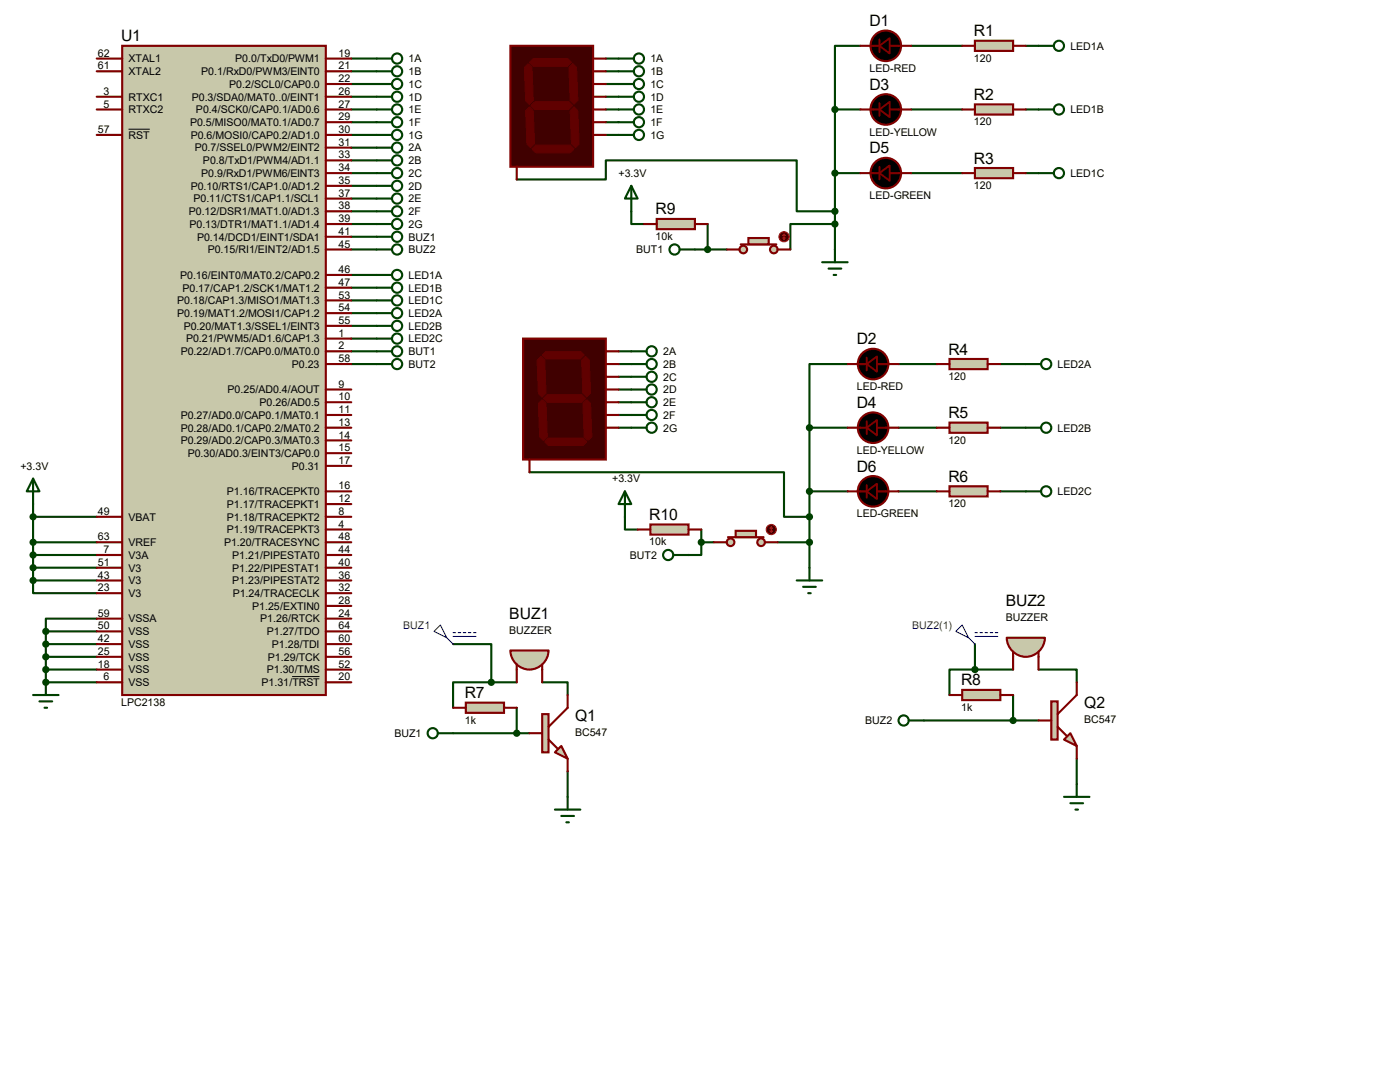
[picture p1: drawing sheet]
<svg xmlns="http://www.w3.org/2000/svg" width="279mm" height="216mm" viewBox="0 0 279 216" stroke-linecap="round" stroke-linejoin="round" font-family="sans-serif">
<g fill="none" stroke="#004000" stroke-width=".42">
<path d="M6.6 115.8v2.6h12.7M6.6 115.8h12.7M6.6 100.6v15.2M6.6 113.3h12.7M6.6 110.7h12.7M6.6 108.2h12.7M6.6 103.1h12.7M9.1 126h10.2M9.1 126v10.1M9.1 128.5h10.2M9.1 131.1h10.2M9.1 133.6h10.2"/>
<path d="M19.3 123.4h-10.2v2.6"/>
</g>
<circle cx="9.1" cy="136.1" r=".21" fill="#004000"/>
<g fill="none" stroke="#004000" stroke-width=".42">
<path d="M70.1 11.7h5.1M70.1 14.2h5.1M70.1 16.8h5.1M70.1 19.3h5.1M120.9 11.7h2.5M120.9 14.2h2.5M120.9 16.8h2.5M120.9 19.3h2.5M171.7 9.1h-5.1v12.7M181.9 9.1h10.1M204.7 9.1h2.6M70.1 21.8h5.1"/>
<path d="M70.1 24.4h5.1M70.1 26.9h5.1M70.1 29.5h5.1M70.1 32h5.1M70.1 34.5h5.1M70.1 37.1h5.1M70.1 39.6h5.1M103.1 35.8h17.8v-3.8h38.1v10.2h7.6M120.9 21.8h2.5M120.9 24.4h2.5M120.9 26.9h2.5M166.6 21.8h5.1"/>
<path d="M166.6 34.5h5.1M166.6 21.8v28M181.9 21.8h10.1M181.9 34.5h10.1M204.7 21.8h2.6M204.7 34.5h2.6M70.1 42.2h5.1M70.1 44.7h5.1M70.1 47.2h5.1M70.1 49.8h5.1M70.1 54.9h5.1M70.1 57.4h5.1"/>
<path d="M70.1 59.9h5.1M126 42.2v2.5h2.5M138.7 49.8h6.3M141.2 44.7v5.1M166.6 44.7h-8.9v5.1M70.1 62.5h5.1M70.1 65h5.1M70.1 67.6h5.1M70.1 70.1h5.1M70.1 72.6h5.1M123.4 70.1h2.6M123.4 72.6h2.6"/>
<path d="M123.4 75.2h2.6M123.4 77.7h2.6M169.2 72.6h-7.7v12.7M179.3 72.6h7.6M199.6 72.6h5.1M105.7 94.2h50.8v8.9h5M123.4 85.3h2.6M123.4 80.3h2.6M123.4 82.8h2.6M161.5 85.3h7.7M161.5 98h7.7M161.5 85.3v28"/>
<path d="M179.3 85.3h7.6M179.3 98h7.6M199.6 85.3h5.1M199.6 98h5.1M124.7 103.1v2.6h2.6M140 108.2v2.5h-2.6M140 105.7v2.5M140 108.2h2.5M155.2 108.2h6.3M9.1 136.1h10.2M90.4 128.5h7.6v7.6M98 136.1h-7.6v5.1"/>
<path d="M98 136.1h5.1M108.2 136.1h5.1v2.6M194.6 133.6h-5.1v5.1M194.6 133.6h7.6M194.6 128.5v5.1M202.2 138.7v5.1M207.3 133.6h7.6v2.5M90.4 146.3h15.3M103.1 141.2v5.1M113.3 153.9v5.1M184.4 143.8h22.9M214.9 151.4v5.1"/>
</g>
<path d="M24.4 9.1h40.6v129.6h-40.6z" fill="#c8c8aa" stroke="#800000" stroke-width=".42"/>
<g fill="none" stroke="#800000" stroke-width=".42">
<path d="M19.3 11.7h5.1M19.3 14.2h5.1M19.3 19.3h5.1M65 11.7h5.1M65 14.2h5.1M65 16.8h5.1M65 19.3h5.1M19.3 21.8h5.1M19.3 26.9h5.1M65 21.8h5.1M65 24.4h5.1M65 26.9h5.1"/>
<path d="M65 29.5h5.1M65 32h5.1M65 34.5h5.1M65 37.1h5.1M65 39.6h5.1M65 42.2h5.1M65 44.7h5.1M65 47.2h5.1M65 49.8h5.1M65 54.9h5.1M65 57.4h5.1M65 59.9h5.1"/>
<path d="M65 62.5h5.1M65 65h5.1M65 67.6h5.1M65 70.1h5.1M65 72.6h5.1M65 77.7h5.1M65 82.8h5.1M65 85.3h5.1M65 87.9h5.1M65 90.4h5.1M65 98h5.1M65 93h5.1"/>
<path d="M65 80.3h5.1M19.3 118.4h5.1M19.3 108.2h5.1M19.3 103.1h5.1M19.3 110.7h5.1M19.3 113.3h5.1M19.3 115.8h5.1M65 118.4h5.1M65 108.2h5.1M65 100.6h5.1M65 103.1h5.1M65 105.7h5.1"/>
<path d="M65 110.7h5.1M65 113.3h5.1M65 115.8h5.1M19.3 136.1h5.1M19.3 123.4h5.1M19.3 126h5.1M19.3 128.5h5.1M19.3 131.1h5.1M19.3 133.6h5.1M65 136.1h5.1M65 123.4h5.1M65 120.9h5.1"/>
<path d="M65 126h5.1M65 128.5h5.1M65 131.1h5.1M65 133.6h5.1"/>
</g>
<path d="M25.7 25.8h4.2M58.3 135h5.5" fill="none" stroke="#000" stroke-width=".2"/>
<g fill="none" stroke="#004000" stroke-width=".42">
<path d="M75.2 11.7h3M75.2 14.2h3M75.2 16.8h3M75.2 19.3h3M75.2 21.8h3M75.2 24.4h3M75.2 26.9h3M75.2 29.5h3M75.2 32h3M75.2 34.5h3M75.2 37.1h3M75.2 39.6h3"/>
<path d="M75.2 42.2h3M75.2 44.7h3M75.2 47.2h3M75.2 49.8h3M75.2 54.9h3M75.2 57.4h3M75.2 59.9h3M75.2 62.5h3M75.2 65h3M75.2 67.6h3M75.2 70.1h3M75.2 72.6h3"/>
<path d="M6.6 95.5l1.3 2.5h-2.6zM6.6 95.5v5.1M6.6 138.7h5.1M7.9 140h2.5M9.1 136.1v2.6M8.9 141.2h.5"/>
<circle cx="79.2" cy="11.7" r="1.02"/>
<circle cx="79.2" cy="14.2" r="1.02"/>
<circle cx="79.2" cy="16.8" r="1.02"/>
<circle cx="79.2" cy="19.3" r="1.02"/>
<circle cx="79.2" cy="26.9" r="1.02"/>
<circle cx="79.2" cy="39.6" r="1.02"/>
<circle cx="79.2" cy="32" r="1.02"/>
<circle cx="79.2" cy="34.5" r="1.02"/>
<circle cx="79.2" cy="29.5" r="1.02"/>
<circle cx="79.2" cy="24.4" r="1.02"/>
<circle cx="79.2" cy="37.1" r="1.02"/>
<circle cx="79.2" cy="21.8" r="1.02"/>
<circle cx="79.2" cy="47.2" r="1.02"/>
<circle cx="79.2" cy="54.9" r="1.02"/>
<circle cx="79.2" cy="57.4" r="1.02"/>
<circle cx="79.2" cy="49.8" r="1.02"/>
<circle cx="79.2" cy="44.7" r="1.02"/>
<circle cx="79.2" cy="42.2" r="1.02"/>
<circle cx="79.2" cy="59.9" r="1.02"/>
<circle cx="79.2" cy="72.6" r="1.02"/>
<circle cx="79.2" cy="62.5" r="1.02"/>
<circle cx="79.2" cy="70.1" r="1.02"/>
<circle cx="79.2" cy="65" r="1.02"/>
<circle cx="79.2" cy="67.6" r="1.02"/>
</g>
<g fill="#004000" stroke="#004000" stroke-width=".42">
<circle cx="6.6" cy="115.8" r=".51"/>
<circle cx="6.6" cy="113.3" r=".51"/>
<circle cx="6.6" cy="110.7" r=".51"/>
<circle cx="6.6" cy="108.2" r=".51"/>
<circle cx="6.6" cy="103.1" r=".51"/>
<circle cx="9.1" cy="126" r=".51"/>
<circle cx="9.1" cy="128.5" r=".51"/>
<circle cx="9.1" cy="131.1" r=".51"/>
<circle cx="9.1" cy="133.6" r=".51"/>
<circle cx="9.1" cy="136.1" r=".51"/>
</g>
<path d="M101.9 9.1h16.5v24.2h-16.5z" fill="#400000" stroke="#800000" stroke-width=".42"/>
<g fill="#600000" stroke="#600000" stroke-width=".2">
<path d="M105.7 12.4l.7-.7h6.9l.7 .7-.7 .8h-6.9z"/>
<path d="M104.6 13.5l.8-.8 .8 .8 .2 6.6-.7 .7-.8-.7z"/>
<path d="M105.9 21.1l.8-.8h6.8l.8 .8-.8 .7h-6.8z"/>
<path d="M113.5 13.5l.8-.8 .8 .8 .2 6.6-.7 .7-.8-.7z"/>
<path d="M105.7 21.3l.7 .8 .3 6.6-.8 .8-.7-.8-.3-6.6z"/>
<path d="M106.2 29.7l.7-.7h6.9l.8 .7-.8 .8h-6.9z"/>
<path d="M113.8 22.1l.8-.8 .7 .8 .3 6.6-.8 .8-.8-.8z"/>
</g>
<path d="M118.4 11.7h2.5M118.4 14.2h2.5M118.4 16.8h2.5M118.4 19.3h2.5M103.1 33.3v2.5M118.4 21.8h2.5M118.4 24.4h2.5M118.4 26.9h2.5" fill="none" stroke="#800000" stroke-width=".42"/>
<path d="M104.4 67.6h16.5v24.1h-16.5z" fill="#400000" stroke="#800000" stroke-width=".42"/>
<g fill="#600000" stroke="#600000" stroke-width=".2">
<path d="M108.2 70.9l.8-.8h6.8l.8 .8-.8 .7h-6.8z"/>
<path d="M107.2 71.9l.7-.8 .8 .8 .3 6.6-.8 .7-.8-.7z"/>
<path d="M109.2 78.7h6.9l.7 .8-.7 .8h-6.9l-.7-.8z"/>
<path d="M116.1 71.9l.7-.8 .8 .8 .3 6.6-.8 .7-.8-.7z"/>
<path d="M107.4 80.5l.8-.7 .8 .7 .2 6.6-.7 .8-.8-.8z"/>
<path d="M108.7 88.1l.8-.7h6.8l.8 .7-.8 .8h-6.8z"/>
<path d="M116.3 80.5l.8-.7 .8 .7 .2 6.6-.8 .8-.7-.8z"/>
</g>
<g fill="none" stroke="#800000" stroke-width=".42">
<path d="M171.7 9.1h3.8M177.5 9.1h4.4M171.7 21.8h3.8M171.7 34.5h3.8M177.5 21.8h4.4M177.5 34.5h4.4M120.9 70.1h2.5M120.9 72.6h2.5M120.9 75.2h2.5M120.9 77.7h2.5M169.2 72.6h3.8M175 72.6h4.3"/>
<path d="M105.7 91.7v2.5M120.9 80.3h2.5M120.9 82.8h2.5M120.9 85.3h2.5M169.2 85.3h3.8M169.2 98h3.8M175 85.3h4.3M175 98h4.3"/>
</g>
<path d="M164.1 52.3h5.1M165.4 53.6h2.5M166.4 54.9h.5M166.6 49.8v2.5" fill="none" stroke="#004000" stroke-width=".42"/>
<g fill="#000" stroke="#800000" stroke-width=".42">
<circle cx="176.8" cy="9.1" r="3"/>
<circle cx="176.8" cy="34.5" r="3"/>
<circle cx="176.8" cy="21.8" r="3"/>
<circle cx="174.2" cy="72.6" r="3"/>
<circle cx="174.2" cy="85.3" r="3"/>
<circle cx="174.2" cy="98" r="3"/>
</g>
<path d="M175.5 7.9v2.5M175.5 20.6v2.5M175.5 33.3v2.5M173 71.4v2.5M173 84.1v2.5M173 96.8v2.5" fill="none" stroke="#800000" stroke-width=".38"/>
<path d="M175.5 9.1l2-1.5v3.1zM175.5 21.8l2-1.5v3.1zM175.5 34.5l2-1.5v3.1zM173 72.6l2-1.5v3.1zM173 85.3l2-1.5v3.1zM173 98l2-1.5v3.1z" fill="#000" stroke="#800000" stroke-width=".38"/>
<circle cx="166.6" cy="21.8" r=".51" fill="#004000" stroke="#004000" stroke-width=".42"/>
<path d="M194.6 8.1h7.6v2.1h-7.6z" fill="#c8c8aa" stroke="#800000" stroke-width=".42"/>
<path d="M192 9.1h2.6M202.2 9.1h2.5" fill="none" stroke="#800000" stroke-width=".42"/>
<path d="M194.6 20.8h7.6v2.1h-7.6z" fill="#c8c8aa" stroke="#800000" stroke-width=".42"/>
<path d="M192 21.8h2.6M202.2 21.8h2.5" fill="none" stroke="#800000" stroke-width=".42"/>
<path d="M194.6 33.5h7.6v2.1h-7.6z" fill="#c8c8aa" stroke="#800000" stroke-width=".42"/>
<path d="M192 34.5h2.6M202.2 34.5h2.5" fill="none" stroke="#800000" stroke-width=".42"/>
<path d="M189.5 71.6h7.6v2.1h-7.6z" fill="#c8c8aa" stroke="#800000" stroke-width=".42"/>
<path d="M186.9 72.6h2.6M197.1 72.6h2.5" fill="none" stroke="#800000" stroke-width=".42"/>
<path d="M189.5 84.3h7.6v2.1h-7.6z" fill="#c8c8aa" stroke="#800000" stroke-width=".42"/>
<path d="M186.9 85.3h2.6M197.1 85.3h2.5" fill="none" stroke="#800000" stroke-width=".42"/>
<path d="M189.5 97h7.6v2.1h-7.6z" fill="#c8c8aa" stroke="#800000" stroke-width=".42"/>
<path d="M186.9 98h2.6M197.1 98h2.5" fill="none" stroke="#800000" stroke-width=".42"/>
<g fill="none" stroke="#004000" stroke-width=".42">
<path d="M207.3 9.1h3M207.3 21.8h3M207.3 34.5h3M204.7 72.6h3.1M204.7 85.3h3.1M204.7 98h3.1"/>
<circle cx="211.3" cy="9.1" r="1.02"/>
<circle cx="211.3" cy="34.5" r="1.02"/>
<circle cx="211.3" cy="21.8" r="1.02"/>
<circle cx="208.8" cy="72.6" r="1.02"/>
<circle cx="208.8" cy="98" r="1.02"/>
<circle cx="208.8" cy="85.3" r="1.02"/>
</g>
<path d="M101.9 129.8h7.6a3.8 3.8 0 0 1-3.8 3.8 3.8 3.8 0 0 1-3.8-3.8z" fill="#c8c8aa" stroke="#800000" stroke-width=".42"/>
<path d="M103.1 132.6v3.5M108.2 132.6v3.5" fill="none" stroke="#800000" stroke-width=".42"/>
<path d="M200.9 127.3h7.6a3.8 3.8 0 0 1-3.8 3.8 3.8 3.8 0 0 1-3.8-3.8z" fill="#c8c8aa" stroke="#800000" stroke-width=".42"/>
<path d="M202.2 130v3.6M207.3 130v3.6" fill="none" stroke="#800000" stroke-width=".42"/>
<g fill="#c8c8aa" stroke="#800000" stroke-width=".42">
<path d="M110.7 150.1l1.3-1.3 1.3 2.6z"/>
<path d="M108.2 142.5h1.3v7.6h-1.3z"/>
</g>
<path d="M113.3 138.7v2.5l-3.8 3.8M105.7 146.3h2.5M109.5 147.6l1.8 1.8M113.3 151.4v2.5" fill="none" stroke="#800000" stroke-width=".42"/>
<path d="M113.3 159v2.5M110.7 161.5h5.1M112 162.8h2.6M113 164.1h.5" fill="none" stroke="#004000" stroke-width=".42"/>
<path d="M93 140.2h7.6v2h-7.6z" fill="#c8c8aa" stroke="#800000" stroke-width=".42"/>
<path d="M90.4 141.2h2.6M100.6 141.2h2.5" fill="none" stroke="#800000" stroke-width=".42"/>
<g fill="none" stroke="#004000" stroke-width=".42">
<path d="M87.4 146.3h3"/>
<circle cx="86.4" cy="146.3" r="1.02"/>
</g>
<g fill="#004000" stroke="#004000" stroke-width=".42">
<circle cx="103.1" cy="146.3" r=".51"/>
<circle cx="98" cy="136.1" r=".51"/>
</g>
<path d="M86.6 126l1.3-1.3 1.3 2.6zM89.2 127.3l1.2 1.2M90.4 126.2h.5M90.4 127h4.6M91.4 126.2h.5M92.5 126.2h.5M93.5 126.2h.5M94.5 126.2h.5" fill="none" stroke="#0000c0" stroke-width=".21"/>
<g fill="#c8c8aa" stroke="#800000" stroke-width=".42">
<path d="M212.3 147.6l1.3-1.3 1.3 2.5z"/>
<path d="M209.8 140h1.3v7.6h-1.3z"/>
</g>
<path d="M214.9 136.1v2.6l-3.8 3.8M207.3 143.8h2.5M211.1 145l1.8 1.8M214.9 148.8v2.6" fill="none" stroke="#800000" stroke-width=".42"/>
<path d="M212.3 159h5.1M214.9 156.5v2.5M213.6 160.3h2.6M214.6 161.5h.5" fill="none" stroke="#004000" stroke-width=".42"/>
<path d="M192 137.7h7.6v2h-7.6z" fill="#c8c8aa" stroke="#800000" stroke-width=".42"/>
<path d="M189.5 138.7h2.5M199.6 138.7h2.6" fill="none" stroke="#800000" stroke-width=".42"/>
<g fill="none" stroke="#004000" stroke-width=".42">
<path d="M181.4 143.8h3"/>
<circle cx="180.3" cy="143.8" r="1.02"/>
</g>
<g fill="#004000" stroke="#004000" stroke-width=".42">
<circle cx="202.2" cy="143.8" r=".51"/>
<circle cx="194.6" cy="133.6" r=".51"/>
<circle cx="166.6" cy="34.5" r=".51"/>
<circle cx="166.6" cy="44.7" r=".51"/>
</g>
<path d="M192 124.7l1.3 2.6-2.5-1.3zM193.3 127.3l1.3 1.2M194.6 126.2h.5M194.6 127h4.5M195.6 126.2h.5M196.6 126.2h.5M197.6 126.2h.5M198.6 126.2h.5" fill="none" stroke="#0000c0" stroke-width=".21"/>
<g fill="#c8c8aa" stroke="#800000" stroke-width=".42">
<circle cx="151.9" cy="108.2" r=".76"/>
<circle cx="145.8" cy="108.2" r=".76"/>
</g>
<path d="M145.3 107.2h7.1" fill="none" stroke="#800000" stroke-width=".42"/>
<path d="M146.8 105.9h4.1v1.3h-4.1z" fill="#c8c8aa" stroke="#800000" stroke-width=".42"/>
<path d="M142.5 108.2h2.5M152.7 108.2h2.5" fill="none" stroke="#800000" stroke-width=".42"/>
<circle cx="153.9" cy="105.7" r="1.02" fill="#400000" stroke="#f00" stroke-width=".21"/>
<path d="M153.7 105.9l.2 .3M153.9 105.2v1M153.9 105.2l-.2 .2M153.9 105.2l.3 .2M154.2 105.9l-.3 .3" fill="none" stroke="#f00" stroke-width=".21"/>
<path d="M129.8 104.6h7.6v2.1h-7.6z" fill="#c8c8aa" stroke="#800000" stroke-width=".42"/>
<path d="M127.3 105.7h2.5M137.4 105.7h2.6" fill="none" stroke="#800000" stroke-width=".42"/>
<g fill="none" stroke="#004000" stroke-width=".42">
<path d="M123.4 11.7h3.1M123.4 14.2h3.1M123.4 16.8h3.1M123.4 19.3h3.1M123.4 21.8h3.1M123.4 24.4h3.1M123.4 26.9h3.1M126 70.1h3M126 72.6h3M126 75.2h3M126 77.7h3M124.7 98l1.3 2.6h-2.6z"/>
<path d="M124.7 98v5.1M126 80.3h3M126 82.8h3M126 85.3h3M134.4 110.7h3M159 115.8h5.1M160.3 117.1h2.5M161.3 118.4h.5M161.5 113.3v2.5"/>
<circle cx="127.5" cy="19.3" r="1.02"/>
<circle cx="127.5" cy="16.8" r="1.02"/>
<circle cx="127.5" cy="14.2" r="1.02"/>
<circle cx="127.5" cy="11.7" r="1.02"/>
<circle cx="127.5" cy="24.4" r="1.02"/>
<circle cx="127.5" cy="21.8" r="1.02"/>
<circle cx="127.5" cy="26.9" r="1.02"/>
<circle cx="130" cy="77.7" r="1.02"/>
<circle cx="130" cy="70.1" r="1.02"/>
<circle cx="130" cy="75.2" r="1.02"/>
<circle cx="130" cy="72.6" r="1.02"/>
<circle cx="130" cy="85.3" r="1.02"/>
<circle cx="130" cy="82.8" r="1.02"/>
<circle cx="130" cy="80.3" r="1.02"/>
<circle cx="133.3" cy="110.7" r="1.02"/>
</g>
<circle cx="140" cy="108.2" r=".51" fill="#004000" stroke="#004000" stroke-width=".42"/>
<g fill="#c8c8aa" stroke="#800000" stroke-width=".42">
<circle cx="154.4" cy="49.8" r=".76"/>
<circle cx="148.3" cy="49.8" r=".76"/>
</g>
<path d="M147.8 48.8h7.1" fill="none" stroke="#800000" stroke-width=".42"/>
<path d="M149.4 47.5h4v1.3h-4z" fill="#c8c8aa" stroke="#800000" stroke-width=".42"/>
<path d="M145 49.8h2.6M155.2 49.8h2.5" fill="none" stroke="#800000" stroke-width=".42"/>
<circle cx="156.5" cy="47.2" r="1.02" fill="#400000" stroke="#f00" stroke-width=".21"/>
<path d="M156.2 47.5l.3 .3M156.5 46.7v1.1M156.5 46.7l-.3 .3M156.5 46.7l.2 .3M156.7 47.5l-.2 .3" fill="none" stroke="#f00" stroke-width=".21"/>
<path d="M131.1 43.7h7.6v2h-7.6z" fill="#c8c8aa" stroke="#800000" stroke-width=".42"/>
<path d="M128.5 44.7h2.6M138.7 44.7h2.5" fill="none" stroke="#800000" stroke-width=".42"/>
<g fill="none" stroke="#004000" stroke-width=".42">
<path d="M126 37.1l1.3 2.5h-2.6zM126 37.1v5.1M135.6 49.8h3.1"/>
<circle cx="134.6" cy="49.8" r="1.02"/>
</g>
<g fill="#004000" stroke="#004000" stroke-width=".42">
<circle cx="141.2" cy="49.8" r=".51"/>
<circle cx="161.5" cy="85.3" r=".51"/>
<circle cx="161.5" cy="98" r=".51"/>
<circle cx="161.5" cy="108.2" r=".51"/>
<circle cx="161.5" cy="103.1" r=".51"/>
<circle cx="166.6" cy="42.2" r=".51"/>
</g>
<g font-size="3.1">
<text x="173.5" y="5.2">D1</text>
<text x="24.2" y="8.3">U1</text>
<text x="194.4" y="7.2">R1</text>
<text x="173.5" y="17.9">D3</text>
<text x="194.4" y="19.9">R2</text>
<text x="173.5" y="30.6">D5</text>
<text x="194.4" y="32.6">R3</text>
<text x="130.9" y="42.8">R9</text>
<text x="171" y="68.7">D2</text>
<text x="189.3" y="70.7">R4</text>
<text x="171" y="81.4">D4</text>
<text x="189.3" y="83.4">R5</text>
<text x="171" y="94.1">D6</text>
<text x="189.3" y="96.1">R6</text>
<text x="129.6" y="103.8">R10</text>
<text x="101.6" y="123.5">BUZ1</text>
<text x="200.7" y="121">BUZ2</text>
<text x="191.8" y="136.8">R8</text>
<text x="92.8" y="139.3">R7</text>
<text x="114.8" y="143.8">Q1</text>
<text x="216.4" y="141.3">Q2</text>
</g>
<g font-size="2.1">
<text x="19.5" y="11.3">62</text>
<text x="67.6" y="11.3">19</text>
<text x="213.6" y="9.9">LED1A</text>
<text x="19.5" y="13.8">61</text>
<text x="25.7" y="12.4">XTAL1</text>
<text x="25.7" y="15">XTAL2</text>
<text x="40.2" y="15">P0.1/RxD0/PWM3/EINT0</text>
<text x="45.8" y="17.5">P0.2/SCL0/CAP0.0</text>
<text x="46.9" y="12.4">P0.0/TxD0/PWM1</text>
<text x="67.6" y="13.8">21</text>
<text x="67.6" y="16.4">22</text>
<text x="81.5" y="12.4">1A</text>
<text x="81.5" y="15">1B</text>
<text x="81.5" y="17.5">1C</text>
<text x="129.8" y="12.4">1A</text>
<text x="129.8" y="15">1B</text>
<text x="129.8" y="17.5">1C</text>
<text x="173.5" y="14.4">LED-RED</text>
<text x="194.4" y="12.3">120</text>
<text x="20.7" y="18.9">3</text>
<text x="20.7" y="21.5">5</text>
<text x="25.7" y="20.1">RTXC1</text>
<text x="25.7" y="22.6">RTXC2</text>
<text x="38.3" y="20.1">P0.3/SDA0/MAT0..0/EINT1</text>
<text x="39.1" y="22.6">P0.4/SCK0/CAP0.1/AD0.6</text>
<text x="67.6" y="18.9">26</text>
<text x="67.6" y="21.5">27</text>
<text x="81.5" y="20.1">1D</text>
<text x="81.5" y="22.6">1E</text>
<text x="129.8" y="20.1">1D</text>
<text x="129.8" y="22.6">1E</text>
<text x="213.6" y="22.6">LED1B</text>
<text x="19.5" y="26.5">57</text>
<text x="25.7" y="27.7">RST</text>
<text x="37.9" y="25.1">P0.5/MISO0/MAT0.1/AD0.7</text>
<text x="38.1" y="27.7">P0.6/MOSI0/CAP0.2/AD1.0</text>
<text x="67.6" y="24">29</text>
<text x="67.6" y="26.5">30</text>
<text x="67.6" y="29.1">31</text>
<text x="81.5" y="25.1">1F</text>
<text x="81.5" y="27.7">1G</text>
<text x="129.8" y="25.1">1F</text>
<text x="129.8" y="27.7">1G</text>
<text x="173.5" y="27.1">LED-YELLOW</text>
<text x="194.4" y="25">120</text>
<text x="38.9" y="30.2">P0.7/SSEL0/PWM2/EINT2</text>
<text x="40.2" y="35.3">P0.9/RxD1/PWM6/EINT3</text>
<text x="40.5" y="32.8">P0.8/TxD1/PWM4/AD1.1</text>
<text x="67.6" y="31.6">33</text>
<text x="67.6" y="34.2">34</text>
<text x="81.5" y="30.2">2A</text>
<text x="81.5" y="32.8">2B</text>
<text x="81.5" y="35.3">2C</text>
<text x="123.4" y="35.3">+3.3V</text>
<text x="213.6" y="35.3">LED1C</text>
<text x="38.1" y="37.8">P0.10/RTS1/CAP1.0/AD1.2</text>
<text x="38.6" y="40.4">P0.11/CTS1/CAP1.1/SCL1</text>
<text x="67.6" y="36.7">35</text>
<text x="67.6" y="39.2">37</text>
<text x="67.6" y="41.8">38</text>
<text x="81.5" y="37.8">2D</text>
<text x="81.5" y="40.4">2E</text>
<text x="173.5" y="39.8">LED-GREEN</text>
<text x="194.4" y="37.7">120</text>
<text x="37.7" y="42.9">P0.12/DSR1/MAT1.0/AD1.3</text>
<text x="37.8" y="45.5">P0.13/DTR1/MAT1.1/AD1.4</text>
<text x="67.6" y="44.3">39</text>
<text x="67.6" y="46.9">41</text>
<text x="81.5" y="42.9">2F</text>
<text x="81.5" y="45.5">2G</text>
<text x="130.9" y="47.9">10k</text>
<text x="39.3" y="48">P0.14/DCD1/EINT1/SDA1</text>
<text x="41.4" y="50.5">P0.15/RI1/EINT2/AD1.5</text>
<text x="67.6" y="49.4">45</text>
<text x="81.5" y="48">BUZ1</text>
<text x="81.5" y="50.5">BUZ2</text>
<text x="127" y="50.5">BUT1</text>
<text x="35.9" y="55.6">P0.16/EINT0/MAT0.2/CAP0.2</text>
<text x="36.4" y="58.2">P0.17/CAP1.2/SCK1/MAT1.2</text>
<text x="67.6" y="54.5">46</text>
<text x="67.6" y="57">47</text>
<text x="67.6" y="59.6">53</text>
<text x="81.5" y="55.6">LED1A</text>
<text x="81.5" y="58.2">LED1B</text>
<text x="35.3" y="60.7">P0.18/CAP1.3/MISO1/MAT1.3</text>
<text x="35.3" y="63.2">P0.19/MAT1.2/MOSI1/CAP1.2</text>
<text x="36.7" y="65.8">P0.20/MAT1.3/SSEL1/EINT3</text>
<text x="67.6" y="62.1">54</text>
<text x="67.6" y="64.6">55</text>
<text x="81.5" y="60.7">LED1C</text>
<text x="81.5" y="63.2">LED2A</text>
<text x="81.5" y="65.8">LED2B</text>
<text x="36.1" y="70.9">P0.22/AD1.7/CAP0.0/MAT0.0</text>
<text x="37.1" y="68.3">P0.21/PWM5/AD1.6/CAP1.3</text>
<text x="67.6" y="67.2">1</text>
<text x="67.6" y="69.7">2</text>
<text x="81.5" y="68.3">LED2C</text>
<text x="81.5" y="70.9">BUT1</text>
<text x="132.3" y="70.9">2A</text>
<text x="58.3" y="73.4">P0.23</text>
<text x="67.6" y="72.3">58</text>
<text x="67.6" y="77.3">9</text>
<text x="81.5" y="73.4">BUT2</text>
<text x="132.3" y="73.4">2B</text>
<text x="132.3" y="75.9">2C</text>
<text x="171" y="77.9">LED-RED</text>
<text x="189.3" y="75.8">120</text>
<text x="211.1" y="73.4">LED2A</text>
<text x="36.1" y="83.6">P0.27/AD0.0/CAP0.1/MAT0.1</text>
<text x="45.4" y="78.5">P0.25/AD0.4/AOUT</text>
<text x="51.8" y="81">P0.26/AD0.5</text>
<text x="67.6" y="82.4">11</text>
<text x="67.6" y="79.9">10</text>
<text x="132.3" y="78.5">2D</text>
<text x="132.3" y="81">2E</text>
<text x="132.3" y="83.6">2F</text>
<text x="36.1" y="86.1">P0.28/AD0.1/CAP0.2/MAT0.2</text>
<text x="36.1" y="88.6">P0.29/AD0.2/CAP0.3/MAT0.3</text>
<text x="67.6" y="85">13</text>
<text x="67.6" y="87.5">14</text>
<text x="132.3" y="86.1">2G</text>
<text x="189.3" y="88.5">120</text>
<text x="211.1" y="86.1">LED2B</text>
<text x="4.1" y="93.7">+3.3V</text>
<text x="37.5" y="91.2">P0.30/AD0.3/EINT3/CAP0.0</text>
<text x="58.3" y="93.7">P0.31</text>
<text x="67.6" y="90">15</text>
<text x="67.6" y="92.6">17</text>
<text x="171" y="90.6">LED-YELLOW</text>
<text x="45.3" y="98.8">P1.16/TRACEPKT0</text>
<text x="45.3" y="101.3">P1.17/TRACEPKT1</text>
<text x="67.6" y="97.7">16</text>
<text x="67.6" y="100.2">12</text>
<text x="122.2" y="96.3">+3.3V</text>
<text x="189.3" y="101.2">120</text>
<text x="211.1" y="98.8">LED2C</text>
<text x="19.5" y="107.8">63</text>
<text x="19.5" y="102.7">49</text>
<text x="25.7" y="103.9">VBAT</text>
<text x="45.3" y="103.9">P1.18/TRACEPKT2</text>
<text x="45.3" y="106.4">P1.19/TRACEPKT3</text>
<text x="67.6" y="102.7">8</text>
<text x="67.6" y="105.3">4</text>
<text x="67.6" y="107.8">48</text>
<text x="171" y="103.3">LED-GREEN</text>
<text x="19.5" y="112.9">51</text>
<text x="20.7" y="110.4">7</text>
<text x="25.7" y="109">VREF</text>
<text x="25.7" y="111.5">V3A</text>
<text x="44.7" y="109">P1.20/TRACESYNC</text>
<text x="46.4" y="111.5">P1.21/PIPESTAT0</text>
<text x="67.6" y="110.4">44</text>
<text x="67.6" y="112.9">40</text>
<text x="125.7" y="111.5">BUT2</text>
<text x="129.6" y="108.8">10k</text>
<text x="19.5" y="118">23</text>
<text x="19.5" y="115.4">43</text>
<text x="25.7" y="119.1">V3</text>
<text x="25.7" y="116.6">V3</text>
<text x="25.7" y="114">V3</text>
<text x="46.4" y="114">P1.22/PIPESTAT1</text>
<text x="46.4" y="116.6">P1.23/PIPESTAT2</text>
<text x="46.4" y="119.1">P1.24/TRACECLK</text>
<text x="67.6" y="115.4">36</text>
<text x="67.6" y="118">32</text>
<text x="19.5" y="123.1">59</text>
<text x="19.5" y="125.6">50</text>
<text x="25.7" y="124.2">VSSA</text>
<text x="50.3" y="121.7">P1.25/EXTIN0</text>
<text x="51.9" y="124.2">P1.26/RTCK</text>
<text x="67.6" y="120.5">28</text>
<text x="67.6" y="123.1">24</text>
<text x="67.6" y="125.6">64</text>
<text x="200.7" y="123.9">BUZZER</text>
<text x="19.5" y="130.7">25</text>
<text x="19.5" y="128.1">42</text>
<text x="25.7" y="131.8">VSS</text>
<text x="25.7" y="129.3">VSS</text>
<text x="25.7" y="126.7">VSS</text>
<text x="53.3" y="126.7">P1.27/TDO</text>
<text x="53.5" y="131.8">P1.29/TCK</text>
<text x="54.3" y="129.3">P1.28/TDI</text>
<text x="67.6" y="128.1">60</text>
<text x="67.6" y="130.7">56</text>
<text x="101.6" y="126.4">BUZZER</text>
<text x="19.5" y="133.2">18</text>
<text x="20.7" y="135.8">6</text>
<text x="25.7" y="136.9">VSS</text>
<text x="25.7" y="134.4">VSS</text>
<text x="52.2" y="136.9">P1.31/TRST</text>
<text x="53.3" y="134.4">P1.30/TMS</text>
<text x="67.6" y="133.2">52</text>
<text x="67.6" y="135.8">20</text>
<text x="24.2" y="140.8">LPC2138</text>
<text x="191.8" y="141.9">1k</text>
<text x="78.7" y="147.1">BUZ1</text>
<text x="92.8" y="144.4">1k</text>
<text x="114.8" y="146.8">BC547</text>
<text x="172.7" y="144.5">BUZ2</text>
<text x="216.4" y="144.2">BC547</text>
</g>
<g font-size="2.1" fill="#0000c0">
<text x="80.5" y="125.5">BUZ1</text>
<text x="182" y="125.5">BUZ2(1)</text>
</g>
</svg>
